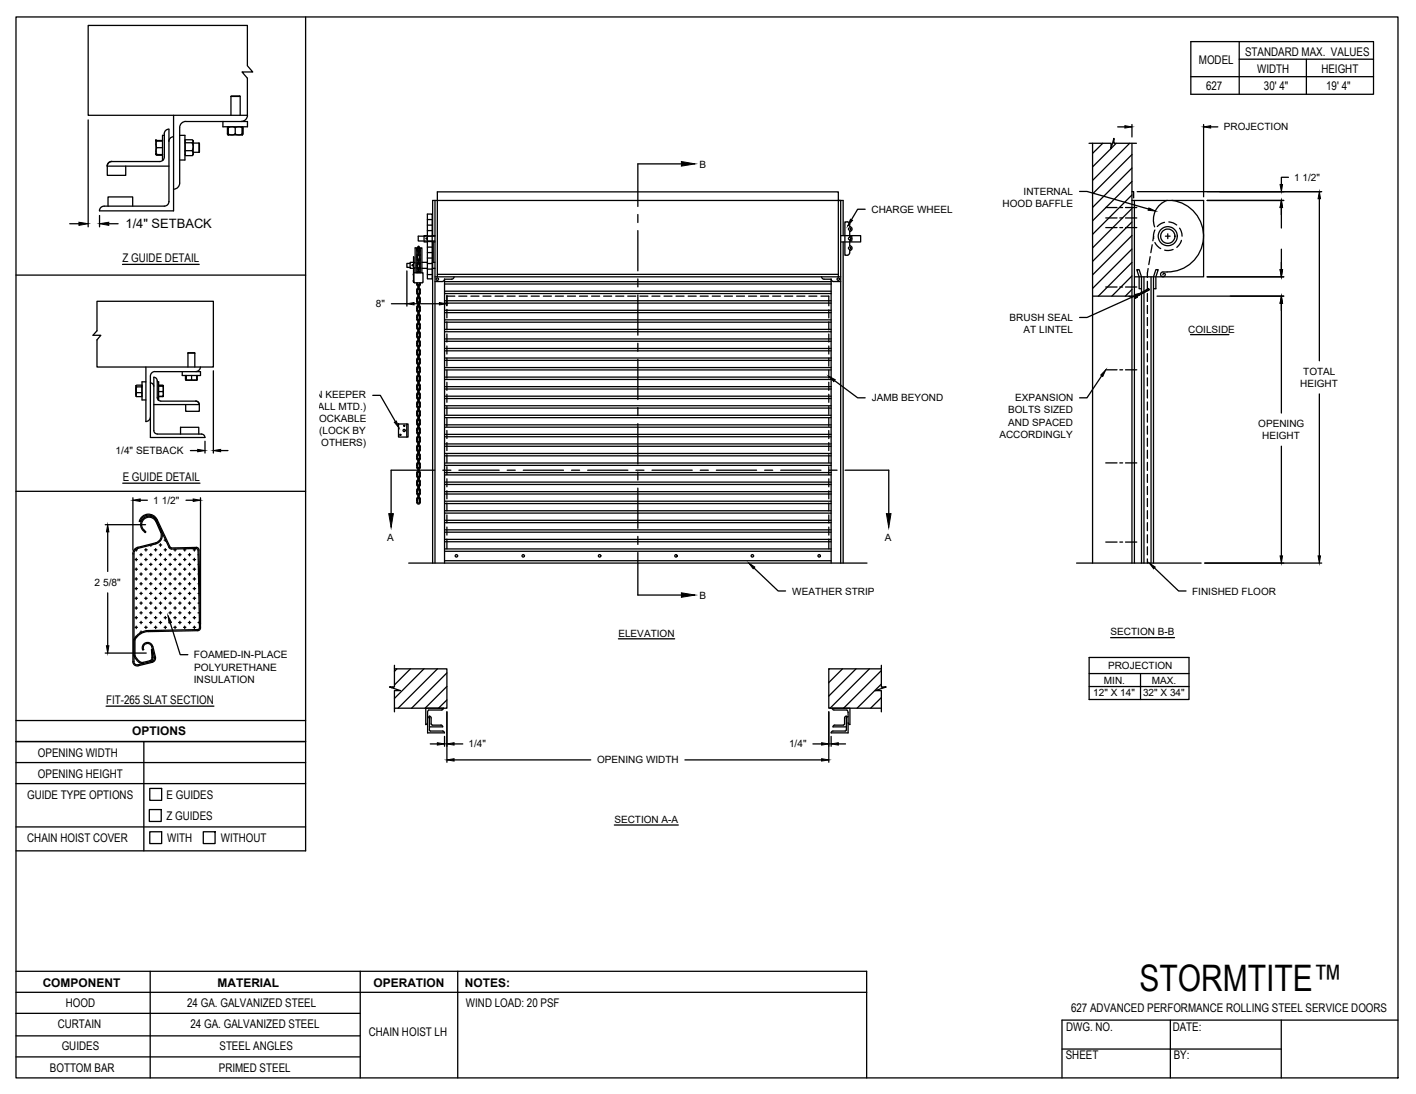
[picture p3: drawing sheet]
<svg xmlns="http://www.w3.org/2000/svg" width="279mm" height="216mm" viewBox="0 0 279 216" stroke-linecap="round" stroke-linejoin="round" font-family="sans-serif">
<!-- layer: CHAIN HOIST LH -->
<g fill="none" stroke="#000" stroke-width=".25">
<path d="M85.8 39.6v71.5M165.9 39.6v71.5M214.9 28.3h4.3v1l.6-2v1h4.4M215.6 28.3v82.8M217.6 28.3l-2 2M220.2 28.3l-4.6 4.6M222.9 28.3l-7.3 7.3M223.4 39.6h14.1v15h-13.7M223.4 37.8h.3v1.3M223.4 30.5l-7.8 7.8M223.4 33.2l-7.8 7.7M223.4 35.8l-7.8 7.8"/>
<path d="M223.4 38.5l-7.8 7.7M223.4 28.3v82.8M223.8 39.6v71.5M230.3 39.5a4.1 4.1 0 0 0-2.5 5.3M231.2 39.5a7.1 7.1 0 0 1 6.3 7.6 7.1 7.1 0 0 1-7.2 6.6M80.9 52h-.6v.8h.6M81.4 52.3v.1zM81.6 55.3v.3M81.6 54.1v.2M81.6 51.8h-.7v1.2h.7M81.7 55.7l.1 .1M81.7 51.7l.1 .2"/>
<path d="M81.7 53.8h1.8v1.9M81.7 51.7l-.1-1v5l.1-2.7 .2-.1M81.8 55.8h1.5M81.8 51.9h.1M82.2 49.3h.2h-.2M82.2 55.8l.1 .5 .2 .2M82.2 52.4h.2l.1 .6M82.2 49.4l.3 .3M82.2 51.1l.3 .3M82.2 52.8l.3 .4M82.4 55.8l.1 .5M82.5 48.8l-.3 .3"/>
<path d="M82.5 56.8a1.02 1.02 0 0 0 0 1.4M82.5 58.5a1.02 1.02 0 0 0 0 1.4M82.5 53.5l-.3 .3v-4.9h-.3v4.9M82.5 51.8l-.3 .3M82.5 50.1l-.3 .3M82.5 49v.6M82.5 57l-.1 .4h-.2h.2l.1 .6M82.5 58.7l-.1 .5h-.2h.2l.1 .5M82.5 53.7l-.1 .1M82.5 50.2l-.1 .5h-.2h.2l.1 .6M82.5 52l-.1 .4h-.2M82.5 56.2l.1 1 .1-.6h-.2h.2v-.4"/>
<path d="M82.5 59.7l.1 .9 .1-.9M82.5 52.1l.1-1 .1 1M82.5 51.6h.2M82.5 56.2h.2M82.5 59.7h.2M82.5 52.1h.2M82.5 53.8l.1-1 .1 .5h-.2h.2l-.1 .5M82.5 49.4l.2 .1v.4h-.2h.2l-.1 .5zM82.5 48.6l.2 .1-.1 .5zM82.5 57.9h.2v.4l-.2 .1h.2l-.1 .5zM82.7 49v.6M82.7 57v1"/>
<path d="M82.7 58.7v1M82.7 53.7l.1 .1M82.7 52v1M82.7 50.2v1.1M82.7 48.8l.2 .3M82.7 56.8l.2 .2v.9l-.2 .3M82.7 58.5l.2 .4v.8l-.2 .2M82.7 53.5l.2 .3v-4.9h.3v4.9M82.7 51.8l.2 .3M82.7 50.1l.2 .3M82.8 55.8l-.1 .5M82.9 55.8v.5l-.2 .2"/>
<path d="M82.9 49.4l-.2 .3M82.9 52.8l-.2 .4M82.9 51.1l-.2 .3M83.2 53h1.1M83.2 51.8h1.1M83.4 55.7l-.1 .1M84.2 47.1h.1M84.3 46.5h-.6v1.3h.6M84.3 42.2h1v12.8h-1zM84.3 47.7h1M84.3 46.6h1M84.3 54.2h1"/>
<path d="M84.3 53.1h1M84.3 52h1M84.3 50.9h1M84.3 49.8h1M84.3 48.8h1M84.3 45.5h1M84.3 44.4h1M84.3 43.3h1M85.3 46.5h.5M85.3 47.8h.5M85.3 53h.5M85.3 51.8h.5"/>
<path d="M85.4 47.6v63.5M85.5 47.8v4M85.8 46.6h-3.3v1h3.3M85.8 55.6h1.4M85.8 54.6h80.1M86.3 54.6v-16.7h79.1v16.7M86.3 54.1h79.1M87.7 55.1v56M87.7 59.8h76.3M87.7 59.4h76.3M87.7 57.9h76.3M87.7 57.5h76.3"/>
<path d="M87.7 56h76.3M87.7 55.6h76.3M87.7 55.1l-.2 .4-.3 .1M88.2 58.3v2M88.2 58.4h1.5M89.6 54.6l-.1 .3-.4 .2h-1.4M90.5 58.4h1.6M92.9 58.4h1.6M95.3 58.4h1.6M97.7 58.4h1.6M100.1 58.4h1.5M102.4 58.4h1.6"/>
<path d="M104.8 58.4h1.6M107.2 58.4h1.6M109.6 58.4h1.6M112 58.4h1.6M114.3 58.4h1.6M116.7 58.4h1.6M119.1 58.4h1.6M121.5 58.4h1.6M123.9 58.4h1.6M126.3 58.4h1.5M128.6 58.4h1.6M131 58.4h1.6"/>
<path d="M133.4 58.4h1.6M135.8 58.4h1.6M138.2 58.4h1.5M140.5 58.4h1.6M142.9 58.4h1.6M145.3 58.4h1.6M147.7 58.4h1.6M150.1 58.4h1.6M152.5 58.4h1.6M154.8 58.4h1.6M157.2 58.4h1.6M159.6 58.4h1.6"/>
<path d="M162 58.4h1.5v1.9M162.1 54.6l.1 .3 .4 .2h1.4M164 55.1v56M164 55.1l.1 .2 .4 .3h1.4M165.9 46.5h3.9v1.3h-3.9M166.4 46.5v-6.9h-81v7M166.4 47.8v63.3M167.2 43.8l.4 .2v.2M167.2 43.8h-.5v6.6l.7-.1 .2-.4M167.7 46.6a.48 .48 0 0 1 .4 .5 .48 .48 0 0 1-.4 .5M167.7 47.6v.9a.48 .48 0 0 1 .4 .5 .48 .48 0 0 1-.4 .4v.5M167.7 44.3v.4a.48 .48 0 0 1 .4 .5 .48 .48 0 0 1-.4 .5v.9"/>
<path d="M167.7 47.6h.4M167.7 46.6h.4M218.2 56.6h2.2M218.2 41h2.2M218.2 43h2.2M218.2 44.9h2.2M221 56.6h.5M221 41h.5M221 43h.5M221 44.9h.5M222.1 56.6h2.2M222.1 41h2.2"/>
<path d="M222.1 43h2.2M222.1 44.9h2.2M222.8 58.4l1 .1 .2 .3 .4-.1M223.4 41.1l-7.8 7.8M223.4 43.8l-7.8 7.8M223.4 46.5l-7.8 7.8M223.4 49.1l-7.8 7.8M223.4 51.8l-6.7 6.6M223.4 54.5l-4 3.9M223.4 57.1l-1.3 1.3M223.9 58.5l.2-.1-.2 .1M224.1 58.4l.1 .3"/>
<path d="M224.1 58.4h-.1M224.1 58.3l.1 .1M224.1 58.3l-.2 .2 .1 .3 .3-.2M224.1 58.4l-.2 .1M224.1 58.2l.1 .2M224.2 58.2l-.4 .2h-8.2M224.2 58.7h-.2M224.2 58.6l-.2 .1M224.2 58.6l-.2 .1h.2M224.3 58.5v.1M224.3 58.5h.1M224.3 58.5l.1 .1"/>
<path d="M225.2 57h-.4v-2.4l-.5-1.4h.5l.4 1.4v56.5M225.7 54.6v56.5M226.4 55.5v1.6M226.4 57.9v1.6M226.5 53l-.1 1.7M226.6 56.9l-2.7 1.6M226.6 57l-2.6 1.6 .2-.1M226.7 57l-2.5 1.5 2.5-1.4M226.7 57.1l-2.5 1.4M226.7 57.2l-2.5 1.3M226.8 57.2l-2.8 1.5M226.9 50.7l-.2 1.5"/>
<path d="M227.1 54.6v56.5M227.4 48.3l-.3 1.6M227.6 57h.5v-2.4l.4-1.4h-.4l-.5 1.4v56.5M227.6 46.6l-.1 .9M227.9 45.4l-.3 1v.7M227.9 47.9l.5 .7 .6 .5M229.8 43.9l-.6 .2-.9 .6M230 46.6h.9M230.3 53.7h-.8a.46 .46 0 0 0-.6 .4 .46 .46 0 0 0 .6 .5 .46 .46 0 0 0 .3-.6h-.2l-.1 .3M230.4 46.1v1M230.6 43.8l.9 .2 .7 .4M231.5 49.2l-1 .2h-.7"/>
<path d="M232.7 45l.4 .7 .1 .9M233.1 47.4l-.2 .6-.7 .8M82.2 78.1h.2l.1 .6M82.2 72.6l.1 .9 .2 .2M82.2 69.5h.2l.1 .6M82.2 62.3l.1 .9 .2 .2M82.2 75l.3 .4M82.2 64.7l.3 .4M82.2 61.3l.3 .3M82.4 72.6v.3h-.2h.2l.1 .6M82.4 62.3v.3h-.2h.2l.1 .6M82.4 75l.1 .2"/>
<path d="M82.4 64.7l.1 .2M82.4 61.3l.1 .1M82.5 79.2a1.02 1.02 0 0 0 0 1.3M82.5 75.7l-.3 .4 .1 .8 .2 .2M82.5 77.5l-.2 .1-.1 .9 .3 .3M82.5 68.9l-.2 .2-.1 .8 .3 .3M82.5 70.6l-.3 .3 .1 .9 .2 .2M82.5 72.3l-.3 .3M82.5 74l-.2 .2-.1 .9M82.5 67.1l-.3 .4 .1 .8 .2 .2M82.5 65.4a1.02 1.02 0 0 0 0 1.4M82.5 63.7l-.2 .2-.1 .8"/>
<path d="M82.5 62l-.3 .3M82.5 60.3l-.2 .1-.1 .9M82.5 75.9l-.1 .4-.2 .1h.2l.1 .5M82.5 77.6l-.1 .5h-.2M82.5 79.4l-.1 .4h-.2h.2l.1 .6M82.5 69l-.1 .5h-.2M82.5 70.8l-.1 .4h-.2h.2l.1 .6M82.5 72.5l-.1 .1M82.5 74.2l-.1 .4h-.2l.2 .1v.4M82.5 65.6l-.1 .4h-.2h.2l.1 .6M82.5 67.3l-.1 .5h-.2h.2l.1 .5M82.5 63.9l-.1 .4h-.2h.2v.4"/>
<path d="M82.5 62.2l-.1 .1M82.5 60.4l-.1 .5h-.2h.2v.4M82.5 77.3h.2v.4M82.5 77.3h.2l-.1-.5-.1 .9M82.5 75.5h.2l-.1-.4v1l.1-.5h-.2M82.5 70l.1 .9 .1-.5h-.2h.2v-.4M82.5 73.4v.9M82.5 73.8h.2h-.2M82.5 72.1h.2l-.1-.5v1l.1-.5h-.2M82.5 63.5h.2l-.1-.5-.1 1M82.5 60.1h.2h-.2M82.5 63.5h.2v.5"/>
<path d="M82.5 77.7h.2M82.5 70h.2M82.5 74.3h.2M82.5 73.4h.2M82.5 64h.2M82.5 78.5l.2 .1v.4h-.2h.2l-.1 .5zM82.5 68.2l.2 .1v.4h-.2h.2l-.1 .5zM82.5 64.8h.2v.4h-.2h.2l-.1 .5zM82.5 66.5h.2v.5h-.2h.2l-.1 .5zM82.5 61.3l.2 .1v.4h-.2h.2l-.1 .5zM82.7 75.9v1M82.7 79.4v1"/>
<path d="M82.7 77.6v1.1M82.7 69v1.1M82.7 70.8v1M82.7 74.2l.1 .9M82.7 72.5l.1 .1M82.7 65.6v1M82.7 67.3v1M82.7 63.9l.1 .8M82.7 62.2l.1 .1M82.7 60.4l.1 .9M82.7 75.7l.2 .2v.9l-.2 .3M82.7 79.2l.2 .3v.9l-.2 .1"/>
<path d="M82.7 77.5l.2 .3v.8l-.2 .2M82.7 68.9l.2 .2v.8l-.2 .3M82.7 70.6l.2 .2v.8l-.2 .4M82.7 74l.2 .2v.9M82.7 72.3l.2 .3M82.7 65.4l.2 .2v.9l-.2 .3M82.7 67.1l.2 .2v.9l-.2 .3M82.7 63.7l.2 .2v.8M82.7 62l.2 .3M82.7 60.3l.2 .1v.9M82.7 73.4v.9M82.8 72.6l-.1 .9"/>
<path d="M82.8 62.3l-.1 .9M82.8 75l-.1 .2M82.8 64.7l-.1 .2M82.8 61.3l-.1 .1M82.9 72.6v.9l-.2 .2M82.9 62.3v.9l-.2 .2M82.9 75l-.2 .4M82.9 64.7l-.2 .4M82.9 61.3l-.2 .3M87.7 78.7h76.3M87.7 78.2h76.3M87.7 76.8h76.3"/>
<path d="M87.7 76.3h76.3M87.7 74.9h76.3M87.7 74.4h76.3M87.7 73h76.3M87.7 72.5h76.3M87.7 71.1h76.3M87.7 70.7h76.3M87.7 69.2h76.3M87.7 68.8h76.3M87.7 67.4h76.3M87.7 66.9h76.3M87.7 65.5h76.3"/>
<path d="M87.7 65h76.3M87.7 63.6h76.3M87.7 63.1h76.3M87.7 61.7h76.3M87.7 61.2h76.3M88.2 61.2v1.5M88.2 63.5v1.6M88.2 65.9v1.6M88.2 68.3v1.6M88.2 70.7v1.6M88.2 73v1.6M88.2 75.4v1.6"/>
<path d="M88.2 77.8v1.6M163.5 61.2v1.5M163.5 63.5v1.6M163.5 65.9v1.6M163.5 68.3v1.6M163.5 70.7v1.6M163.5 73v1.6M163.5 75.4v1.6M163.5 77.8v1.6M218.2 73h2.2M221 73h.5M222.1 73h2.2"/>
<path d="M226.4 60.3v1.6M226.4 62.7v1.6M226.4 65v1.6M226.4 67.4v1.6M226.4 69.8v1.6M226.4 72.2v1.6M226.4 74.6v1.6M226.4 77v1.5M226.4 79.3v1.6M78.6 83.7h1.9v2.6h-1.9zM80.3 83.7v2.6M82.2 81.5h.2l.1 .6"/>
<path d="M82.2 83.2h.2l.1 .6M82.2 83l.1 .8 .2 .2M82.2 86.4v.7M82.2 91.8h.2l.1 .6M82.2 98.4v.7a.35 .35 0 0 0 .4 .4 .35 .35 0 0 0 .3-.4v-.7M82.2 97h.2v.4M82.2 95.3h.2l.1 .5M82.2 96.7v.7M82.2 87.1l.3 .3M82.2 97.4l.3 .3M82.4 86.4v.3h-.2h.2v.4M82.4 83v.2h-.2"/>
<path d="M82.4 98.4v.3h-.2h.2v.4l.2 .2 .2-.2v-.7M82.4 96.7v.3h-.2M82.4 87.1l.1 .1M82.4 97.4l.1 .2M82.5 86.1l-.3 .3M82.5 84.3l-.3 .4 .1 .8 .2 .2M82.5 80.9l-.3 .3 .1 .9 .2 .2M82.5 82.6l-.3 .3M82.5 87.8l-.3 .3 .1 .9 .2 .1M82.5 89.5l-.2 .2-.1 .8 .3 .4M82.5 91.2l-.2 .2-.1 .9 .3 .3M82.5 92.9a1.02 1.02 0 0 0 0 1.4"/>
<path d="M82.5 98.1l-.3 .3M82.5 96.4l-.3 .3M82.5 94.6l-.2 .2-.1 .9 .3 .3M82.5 84.5l-.1 .4-.2 .1h.2l.1 .5M82.5 86.2l-.1 .2M82.5 82.8l-.1 .1M82.5 81.1l-.1 .4h-.2M82.5 87.9l-.1 .5h-.2h.2l.1 .6M82.5 89.7l-.1 .4h-.2h.2l.1 .6M82.5 91.4l-.1 .4h-.2M82.5 93.1l-.1 .5h-.2h.2l.1 .5M82.5 98.3l-.1 .1"/>
<path d="M82.5 96.5l-.1 .2M82.5 94.8l-.1 .5h-.2M82.5 85.5l.1 .9 .1-.5h-.2M82.5 82.4h.2h-.2M82.5 88v-.4h.2h-.2l.1-.5 .1 .9M82.5 91h.2l-.1-.5-.1 1M82.5 95.8l.1 .9 .1-.5h-.2h.2v-.4M82.5 91h.2v.5M82.5 85.5h.2M82.5 88h.2M82.5 91.5h.2M82.5 95.8h.2"/>
<path d="M82.5 80.2l.2 .1v.4h-.2h.2l-.1 .5zM82.5 83.7h.2v.4l-.2 .1h.2l-.1 .5zM82.5 82h.2l-.1 1zM82.5 88.8l.2 .1v.4h-.2h.2l-.1 .5zM82.5 94l.2 .1-.1 .9-.1-.5h.2h-.2zM82.5 97.4l.2 .1v.4h-.2h.2l-.1 .5zM82.5 92.3l.2 .1v.3l-.2 .1h.2l-.1 .5zM82.7 84.5v1M82.7 86.2l.1 .2M82.7 82.8l.1 .1M82.7 81.1v1M82.7 87.9v1.1"/>
<path d="M82.7 91.4v1M82.7 89.7v1M82.7 96.5l.1 .2M82.7 98.3l.1 .1M82.7 94.8v1M82.7 93.1v1M82.7 84.3l.2 .2v.9l-.2 .3M82.7 86.1l.2 .3M82.7 82.6l.2 .3M82.7 80.9l.2 .3v.9l-.2 .2M82.7 87.8l.2 .2v.8l-.2 .3M82.7 91.2l.2 .4v.8l-.2 .2"/>
<path d="M82.7 89.5l.2 .3v.9l-.2 .2M82.7 96.4l.2 .3M82.7 98.1l.2 .3M82.7 94.6l.2 .4v.8l-.2 .2M82.7 92.9l.2 .4v.8l-.2 .2M82.7 85.5v.4h-.2M82.8 83l-.1 .8M82.8 86.4v.7M82.8 96.7v.7M82.8 87.1l-.1 .1M82.8 97.4l-.1 .2M82.9 83v.8l-.2 .2"/>
<path d="M82.9 86.4v.7M82.9 96.7v.7M82.9 87.1l-.2 .3M82.9 97.4l-.2 .3M87.7 99.4h76.3M87.7 98.9h76.3M87.7 97.5h76.3M87.7 97h76.3M87.7 95.6h76.3M87.7 95.1h76.3M87.7 93.7h76.3M87.7 93.3h76.3"/>
<path d="M87.7 91.8h76.3M87.7 91.4h76.3M87.7 90h76.3M87.7 89.5h76.3M87.7 88.1h76.3M87.7 87.6h76.3M87.7 86.2h76.3M87.7 85.7h76.3M87.7 84.3h76.3M87.7 83.8h76.3M87.7 82.4h76.3M87.7 82h76.3"/>
<path d="M87.7 80.5h76.3M87.7 80.1h76.3M88.2 80.2v1.6M88.2 82.6v1.6M88.2 85v1.6M88.2 87.3v1.6M88.2 89.7v1.6M88.2 92.1v1.6M88.2 94.5v1.6M88.2 96.9v1.5M88.2 99.3v1.5M163.5 80.2v1.6"/>
<path d="M163.5 82.6v1.6M163.5 85v1.6M163.5 87.3v1.6M163.5 89.7v1.6M163.5 92.1v1.6M163.5 94.5v1.6M163.5 96.9v1.5M163.5 99.3v1.5M218.2 91.4h2.2M221 91.4h.5M222.1 91.4h2.2M226.4 81.7v1.6"/>
<path d="M226.4 84.1v1.6M226.4 86.5v1.6M226.4 88.9v1.5M226.4 91.2v1.6M226.4 93.6v1.6M226.4 96v1.6M226.4 98.4v1.6M80.6 111.1h90.5M87.7 110.7h76.3M87.7 108.8h76.3M87.7 108.3h76.3M87.7 106.9h76.3"/>
<path d="M87.7 106.4h76.3M87.7 105h76.3M87.7 104.6h76.3M87.7 103.1h76.3M87.7 102.7h76.3M87.7 101.3h76.3M87.7 100.8h76.3M88.2 101.6v1.6M88.2 104v1.6M88.2 106.4v1.9M163.5 101.6v1.6M163.5 104v1.6"/>
<path d="M163.5 106.4v1.9M212.4 111.1h24.6M218.2 107h2.2M221 107h.5M222.1 107h2.2M226.4 100.8v1.6M226.4 103.1v1.6M226.4 105.5v1.6M226.4 107.9v1.6M226.4 110.3v.8M77.4 135.6l-.1 .1M77.8 132h10.4v7.8h-10.4"/>
<path d="M77.8 131.3v4.3h-.9l2.1 .7h-1.2v4.2M78.3 132l-.5 .5M81 132l-3.2 3.2M83.7 132l-5.9 5.8M86.3 132l-7.8 7.8M88.2 132.8l-7 7M88.2 135.5l-4.3 4.3M88.2 138.1l-1.7 1.7M163.6 132h-.1M164.2 139.8l.3 .3M164.2 139.8h3.5v3.2M166.2 132l-2.7 2.7"/>
<path d="M168.9 132l-5.4 5.4M171.6 132l-7.8 7.8M173.9 132h-10.4v7.8h10.4M173.9 131.3v4.3h1l-2.2 .7h1.2v4.2M173.9 132.3l-7.4 7.5M173.9 135l-4.8 4.8M173.9 137.7l-2.1 2.1M84.4 141.4l.3 .4M84.7 141.3l.3 .2 .1 1.4 .2 .2M84.7 141.3v2.7M85.3 143.1h1.7l.4 .3h-2.7M87.2 140.1l.3-.3h-3.5v3.2l.3-.4"/>
<path d="M87.2 140.1h-2.6l-.1 .2-.2 .3 .1 4h3.3l-.4-.3h-2.3l-.3-.3M164.5 140.1h2.6l.1 .2 .1 .3v4h-3.3l.3-.3 2.6-.1 .1-2.9M166.4 143.1h-1.7l-.3 .3h2.6M167 141.3l-.3 .2-.1 1.4-.2 .2M167.3 141.4l-.3 .4M167.3 142.6l.4 .4"/>
<circle cx="81.4" cy="52.4" r=".1"/>
<circle cx="84.1" cy="47.1" r=".1"/>
<circle cx="86.3" cy="55.1" r=".24"/>
<circle cx="165.4" cy="55.1" r=".24"/>
<circle cx="167.7" cy="49" r=".24"/>
<circle cx="167.7" cy="45.2" r=".24"/>
<circle cx="167.7" cy="47.1" r=".24"/>
<circle cx="230.4" cy="46.6" r="1.88"/>
<circle cx="230.4" cy="46.6" r="1.41"/>
<circle cx="79" cy="85.8" r=".12"/>
<circle cx="79.7" cy="84" r=".12"/>
<circle cx="79.7" cy="85" r=".22"/>
<circle cx="90.1" cy="109.7" r=".24"/>
<circle cx="103.2" cy="109.7" r=".24"/>
<circle cx="118.3" cy="109.7" r=".24"/>
<circle cx="133.4" cy="109.7" r=".24"/>
<circle cx="148.5" cy="109.7" r=".24"/>
<circle cx="161.6" cy="109.7" r=".24"/>
</g>
<!-- layer: ANNOTATIONS -->
<g fill="none" stroke="#000" stroke-width=".25">
<path d="M17.4 23.7v21.1M213 37.8h1.5l12.1 3.5M220.5 25h1.5M223.4 24.6v2.4M224.4 37.8h36.4M237.5 24.6v14.2M238.2 39.6h15.1M238.9 25h1.4M254.2 35h-1.4v1.4M260.3 39.2v32M13.8 44.2h1.8M19.6 42.5v2.3"/>
<path d="M21.5 44.2h1.8M77.2 59.9h3.1M80.3 53.5v6.9M81.7 59.9h5M88.1 59.5v.8M170.7 41.3h-1.5l-1.2 2.1M223.9 58.4l-9.4 4.3h-1.5M228.3 58.4h25M238.2 54.6h15.1M252.8 41v4M252.8 49.2v4M252.8 59.9v21.6"/>
<path d="M42.1 73.2v16.2M73.6 78h1.4l3 5.2M164.7 75.1l4.5 3.4h1.5M217.4 74.2l-2.9 4.3h-1.5M234.9 66h7.6M260.3 77.7v32M26.2 98.2v10.4M27.7 98.7h1.4M36.7 98.7h1.4M37.6 88.9h1.4M39.6 98.2v25M40.4 87.1v2.3"/>
<path d="M43.5 88.9h1.5M252.8 88.1v21.6M20.8 103.5h7.9M21.3 105v7.8M21.3 117v10.4M148.8 112.1l4.7 4.5h1.5M227.8 112.1l4.8 4.5h1.4M237.7 111.1h23.1M20.8 128.9h8.1M33.6 122.9l2 6.3h1.5M122 126.1h11.1M214.9 129.8h19.7v8.2h-19.7z"/>
<path d="M214.9 132.9h19.7M214.9 135.5h19.7M219.1 125.8h12.7M225 132.9v5.1M84.9 146.8h1.4M87.7 145.3v2M88.2 140.5v9.9M89.6 146.8h1.7M89.6 150h27M135.1 150h27M160.4 146.8h1.7M163.5 140.5v9.9"/>
<path d="M164 145.3v2M165.4 146.8h1.4M121.2 162.8h12.6"/>
</g>
<!-- layer: CHAIN HOIST LH -->
<path d="M88.2 61.2h.1" fill="none" stroke="#000" stroke-width=".2"/>
<!-- layer: ANNOTATIONS -->
<g fill="#000" stroke="#000" stroke-width=".2">
<path d="M222 24.8l1.4 .2-1.4 .3zM237.5 25l1.4-.2v.5zM252.6 36.4h.5l-.3 1.4zM260.3 37.8l.3 1.4h-.5zM15.6 43.9l1.8 .3-1.8 .3zM19.6 44.2l1.9-.3v.6zM80.3 59.9l1.4-.2v.5zM86.7 59.7l1.4 .2-1.4 .3zM167.8 43.3l.4 .2-.9 1.1zM223.9 58.1l1.3-.3-1.2 .8zM226.7 41l1.3 .7-1.5-.2zM252.6 53.2h.5l-.3 1.4z"/>
<path d="M252.8 58.4l.3 1.5h-.5zM252.8 39.6l.3 1.4h-.5zM163.5 74.3l1.3 .6-.3 .4zM218.2 73l-.6 1.3-.4-.3zM26.2 98.7l1.5-.2v.5zM38.1 98.5l1.5 .2-1.5 .3zM39 88.7l1.4 .2-1.4 .3zM42.1 88.9l1.4-.2v.5zM77.8 83.3l.4-.2 .5 1.3zM21.3 103.5l.2 1.5h-.5zM147.7 111.1l1.2 .8-.3 .3zM226.8 111.1l1.1 .8-.3 .3z"/>
<path d="M252.6 109.7h.5l-.3 1.4zM260.1 109.7h.5l-.3 1.4zM21 127.4h.5l-.2 1.5zM33.1 121.5l.7 1.3-.4 .1zM86.3 146.6l1.4 .2-1.4 .2zM88.2 146.8l1.4-.2v.4zM88.2 150l1.4-.3v.5zM162.1 146.6l1.4 .2-1.4 .2zM162.1 149.7l1.4 .3-1.4 .2zM164 146.8l1.4-.2v.4z"/>
</g>
<!-- layer: SECTION CUTS -->
<g fill="none" stroke="#000" stroke-width=".25">
<path d="M134.5 32.3h-8.6v8.4M125.9 42.3v1.6M125.9 45.5v7.9M125.9 55v1.6M125.9 58.2v7.9M125.9 67.7v1.6M125.9 70.9v7.9M85.8 92.8h-8.6v8.6M87.4 92.8h1.6M90.6 92.8h7.9M100.1 92.8h1.6M103.3 92.8h7.9"/>
<path d="M112.8 92.8h1.6M116 92.8h7.9M125.5 92.8h1.6M125.9 80.4v1.6M125.9 83.6v8M125.9 93.2v1.5M125.9 96.3v8M128.7 92.8h7.9M138.2 92.8h1.6M141.4 92.8h7.9M150.9 92.8h1.6M154.1 92.8h7.9"/>
<path d="M163.6 92.8h1.6M166.8 92.8h8.6v8.6M125.9 105.9v1.5M125.9 109v8.4h8.6"/>
</g>
<path d="M134.5 31.9l2.7 .4-2.7 .5zM76.7 101.4h.9l-.4 2.7zM134.5 117l2.7 .4-2.7 .5zM174.9 101.4h.9l-.4 2.7z" fill="#000" stroke="#000" stroke-width=".2"/>
<!-- layer: DETAILS -->
<g fill="none" stroke="#000" stroke-width=".25">
<path d="M45.6 19h1.8v3.8M45.6 19v3.8M45.6 19h1.8M21.2 32.8h12.1M22.1 31.9a.92 .92 0 0 0-1 .9M30.8 30.5h.1M30.8 27.8h.1M30.8 30.5h1.3M30.9 30.5h.1M30.9 30.5h1.2M32.1 27.7l-1.3 .1M32.1 29.1h-1.2l-.1 .7 .1 .7h1.2"/>
<path d="M32.1 27.8h-1.2l-.1 .6 .1 .7M32.1 27.7l-1.3 .1v2.7h.1M32.4 26.4a.92 .92 0 0 1 .9-.9v14.3a.92 .92 0 0 1-.9 .9h-11.8M32.4 26.4v4.6a.92 .92 0 0 1-.9 .9h-9.4a.88 .88 0 0 0-.9 .8v1.9h3.6v-1.8M32.4 26.7h-.3v4.9h.1M34.2 27a.92 .92 0 0 0-.9 .9M34.2 22.8v18.8h-14.6M35.5 25.2v10.9a1.22 1.22 0 0 1-1.3 1.2M35.5 26.7h1v4.9h-1M36.5 30.5h.1M36.5 27.8h.1M36.5 28.2h1.4l.2 .8-.2 .7h-1.4"/>
<path d="M36.7 24a1.22 1.22 0 0 0-1.2 1.2M36.7 24h12.1v1h-4.8v-1M37.9 28.2l.2-.3-.2-.3h-1.4v3.1h1.4l.2-.5-.2-.5M38 27.7l.1 .1v2.7l-.2 .2M38.1 28.2h1.2M38.1 30.1h1.2M39.3 28.2v1.9M44.9 26.5l.1 .1v-.1M44.9 25.2l.1-.2v.2M44.9 26.5l.1 .1M44.9 25.2v1.3M45 25l-.1 .2"/>
<path d="M45 25.2l.7-.2 .7 .2v1.3l-.5 .1-.9-.1zM45 26.5v.1h2.8M45 25.1l-.1 .1 .1 1.3M45 25.2v1.3M46.4 25.2l.7-.2 .7 .2M46.4 26.5l.7 .1 .7-.1v-1.5v1.6M47.8 26.5v.1M47.8 25l.1 .2-.1 1.4M47.8 25.1l.1 .1-.1 1.4M48.8 22.8v-7.4l-1-1.2h2.1l-1.1-1.2v-8h-31.4v17.8l31.4-.1a1.22 1.22 0 0 1-1.2 1.3M19.1 59.5h23v12.9h-23v-5.3l.8-.9h-1.5l.7-.9zM20.5 40.7a.92 .92 0 0 0-.9 .9"/>
<path d="M21.3 40.7v-1.8h4.9v1.8M26.8 77.7v.1M26.8 76.5h.1M26.9 76.1l-.1 2 .2 .2M27 76.3l-.2-.1 .2-.2h1v2.3h-1l-.2-.4 .2-.4M28 76.3h-1l-.2 .6 .2 .6h1M28 78.1h.1M28 76.1h.1M28.8 75.4h-.8v3.5h.8M28.8 72.4v10.8M29.7 75.6a.67 .67 0 0 1 .6 .6M30.3 74.4a.7 .7 0 0 1 .7 .7v3.4a.67 .67 0 0 0 .7 .6"/>
<path d="M30.4 74.5v10.5a.67 .67 0 0 0 .6 .6M30.4 79.8h8.9M30.6 73.3a.9 .9 0 0 0-.9 .9v12.1h10.7a.67 .67 0 0 0-.6-.6h-8.8M30.6 73.3h9v.8h-3.6v-.8M31 75.4h.3v3.5h-.1M31.3 76.2h.9v.6v.5h-.9M31.3 76.1h.9M31.3 76l.9 .1M31.7 79.2h7M32.2 77.3v.9h-.9M32.2 76.1v.1M32.2 78.2l-.9 .1"/>
<path d="M32.2 76.1v2.2M36.6 74.1v.9h.1M36.6 75h.1M36.7 74.1v.9M36.8 74.1v.9h.5h.5v-.9M36.8 75h2M37.1 69.7v2.7M37.1 69.7h1.3M38.4 69.7v2.7M38.8 74.1v.9h-1M38.8 75h.1M38.9 74.1v.9h-.1"/>
<path d="M38.9 75h-.1M39.3 79.8a.67 .67 0 0 0-.7-.6 .65 .65 0 0 1 .7 .6v1.4h-2.7v-1.4M39.5 72.4a.9 .9 0 0 1-.9 .9M29.7 82.3a.9 .9 0 0 1-.9 .9M35.6 85.7v-1.4h3.6v1.4M26.2 109.3v21.3M26.6 110.4h.5M26.6 112.3h.5M26.6 114.3h.5M26.6 116.2h.5M26.6 118.1h.5M26.6 120h.5"/>
<path d="M26.8 108.5h.3M26.9 108.4v.4M26.9 110.2v.5M26.9 112.1v.5M26.9 114v.5M26.9 115.9v.5M26.9 117.8v.5M26.9 119.7v.5M27.2 108a1.34 1.34 0 0 0-1 1.3M27.3 108.2a1.13 1.13 0 0 0-.9 1.1v21.5l.3 .3 .3 .1 3-.7M27.6 109.5h.5M27.6 111.4h.5"/>
<path d="M27.6 113.3h.5M27.6 115.2h.5M27.6 117.1h.5M27.6 119h.5M27.7 102.9a1.67 1.67 0 0 1 1.4-1.2 1.67 1.67 0 0 1 1.7 .9l2.7 5.6 .3 .2 5-.2M27.8 109.2v.5M27.8 111.1v.5M27.8 113.1v.4M27.8 115v.4M27.8 116.9v.4M27.8 118.8v.5M28.2 104.7a1.66 1.66 0 0 1 .3-2.5 1.66 1.66 0 0 1 2.4 .7l1 2.1v-.2"/>
<path d="M28.6 108.5h.4M28.6 110.4h.4M28.6 112.3h.4M28.6 114.3h.4M28.6 116.2h.4M28.6 118.1h.4M28.6 120h.4M28.8 108.3v.5M28.8 110.2v.5M28.8 112.1v.5M28.8 114v.5M28.8 115.9v.5"/>
<path d="M28.8 117.8v.5M28.8 119.7v.5M29.5 109.5h.5M29.5 111.4h.5M29.5 113.3h.5M29.5 115.2h.5M29.5 117.1h.5M29.5 119h.5M29.8 107.6v.2M29.8 109.2v.5M29.8 111.1v.5M29.8 113.1v.4"/>
<path d="M29.8 115v.4M29.8 116.9v.4M29.8 118.8v.5M29.9 107.5h.1M30.5 108.5h.4M30.5 110.4h.4M30.5 112.3h.4M30.5 114.3h.4M30.5 116.2h.4M30.5 118.1h.4M30.5 120h.4M30.7 108.3v.5"/>
<path d="M30.7 110.2v.5M30.7 112.1v.5M30.7 114v.5M30.7 115.9v.5M30.7 117.8v.5M30.7 119.7v.5M30.8 102.9a1.46 1.46 0 0 0-2.2-.6 1.46 1.46 0 0 0-.2 2.3l.4 .4-.2 .1-.3-.4M30.8 102.9l.9 2.2M31 102.6a1.87 1.87 0 0 0-1.9-1.1 1.87 1.87 0 0 0-1.6 1.4h.2M31 102.6l2.7 5.5 5-.1 .3 .1 .3 .4M31.4 107.5h.5M31.4 109.5h.5"/>
<path d="M31.4 111.4h.5M31.4 113.3h.5M31.4 115.2h.5M31.4 117.1h.5M31.4 119h.5M31.7 107.3v.5M31.7 109.2v.5M31.7 111.1v.5M31.7 113.1v.4M31.7 115v.4M31.7 116.9v.4M31.7 118.8v.5"/>
<path d="M31.7 105a1.53 1.53 0 0 1-1 2.1l-3.5 .9M31.9 105a1.73 1.73 0 0 1-1.2 2.3l-3.4 .9M32.4 106.6h.3M32.4 108.5h.5M32.4 110.4h.5M32.4 112.3h.5M32.4 114.3h.5M32.4 116.2h.5M32.4 118.1h.5M32.4 120h.5M32.6 106.5v.3M32.6 108.3v.5"/>
<path d="M32.6 110.2v.5M32.6 112.1v.5M32.6 114v.5M32.6 115.9v.5M32.6 117.8v.5M32.6 119.7v.5M33.3 109.5h.5M33.3 111.4h.5M33.3 113.3h.5M33.3 115.2h.5M33.3 117.1h.5M33.3 119h.5"/>
<path d="M33.6 109.2v.5M33.6 111.1v.5M33.6 113.1v.4M33.6 115v.4M33.6 116.9v.4M33.6 118.8v.5M34.3 108.5h.5M34.3 110.4h.5M34.3 112.3h.5M34.3 114.3h.5M34.3 116.2h.5M34.3 118.1h.5"/>
<path d="M34.3 120h.5M34.5 108.3v.5M34.5 110.2v.5M34.5 112.1v.5M34.5 114v.5M34.5 115.9v.5M34.5 117.8v.5M34.5 119.7v.5M35.2 109.5h.5M35.2 111.4h.5M35.2 113.3h.5M35.2 115.2h.5"/>
<path d="M35.2 117.1h.5M35.2 119h.5M35.5 109.2v.5M35.5 111.1v.5M35.5 113.1v.4M35.5 115v.4M35.5 116.9v.4M35.5 118.8v.5M36.2 108.5h.5M36.2 110.4h.5M36.2 112.3h.5M36.2 114.3h.5"/>
<path d="M36.2 116.2h.5M36.2 118.1h.5M36.2 120h.5M36.4 108.3v.5M36.4 110.2v.5M36.4 112.1v.5M36.4 114v.5M36.4 115.9v.5M36.4 117.8v.5M36.4 119.7v.5M37.2 109.5h.4M37.2 111.4h.4"/>
<path d="M37.2 113.3h.4M37.2 115.2h.4M37.2 117.1h.4M37.2 119h.4M37.4 109.2v.5M37.4 111.1v.5M37.4 113.1v.4M37.4 115v.4M37.4 116.9v.4M37.4 118.8v.5M38.1 108.5h.5M38.1 110.4h.5"/>
<path d="M38.1 112.3h.5M38.1 114.3h.5M38.1 116.2h.5M38.1 118.1h.5M38.1 120h.5M38.4 108.3v.5M38.4 110.2v.5M38.4 112.1v.5M38.4 114v.5M38.4 115.9v.5M38.4 117.8v.5M38.4 119.7v.5"/>
<path d="M38.7 108.2l.4 .3M39.1 108.6l.2 15.3-.3 .3M39.1 109.5h.1M39.1 111.4h.1M39.1 113.3h.1M39.1 115.2h.1M39.1 117.1h.1M39.1 119h.2M39.3 108.6l.3 15.3-.1 .3-.5 .3M26.2 130.6a.86 .86 0 0 0 1.1 .8M26.4 129.4l.7 1.1a1.16 1.16 0 0 0 1.2 .4M26.4 126.2h.1"/>
<path d="M26.6 129.4l.7 .9a.91 .91 0 0 0 .9 .4M26.6 126.3v3.1M26.6 121.9h.5M26.6 123.8h.5M26.6 125.7h.2M26.9 121.7v.4M26.9 123.6v.5M26.9 125.5v.1M27.6 120.9h.5M27.6 122.9h.5M27.6 124.8h.3M27.8 120.7v.5"/>
<path d="M27.8 122.6v.5M27.8 124.5v.3M28.6 121.9h.4M28.6 123.8h.4M28.8 121.7v.4M28.8 123.6v.5M29.2 124.6a3 3 0 0 0-2.6 1.7M29.5 120.9h.5M29.5 122.9h.5M29.6 130.6a.79 .79 0 0 0 .6-.8l-.1-1.6h-.2v1.9l-.4 .3-1.3 .3M29.8 120.7v.5M29.8 122.6v.5"/>
<path d="M30.1 127.6a1.04 1.04 0 0 0-1.3-.8 1.04 1.04 0 0 0-.6 1.4h.1a.86 .86 0 0 1 .5-1.2 .86 .86 0 0 1 1.1 .6l.6 2.1a.67 .67 0 0 1-.5 .8M30.2 127.6l.5 2.1M30.5 121.9h.4M30.5 123.8h.4M30.7 129.7a.86 .86 0 0 1-.7 1l-2.7 .7M30.7 121.7v.4M30.7 123.6v.5M31.4 120.9h.5M31.4 122.9h.5M31.7 120.7v.5M31.7 122.6v.5M32.4 121.9h.5"/>
<path d="M32.4 123.8h.5M32.6 121.7v.4M32.6 123.6v.5M33.3 120.9h.5M33.3 122.9h.5M33.6 120.7v.5M33.6 122.6v.5M34.3 121.9h.5M34.3 123.8h.5M34.5 121.7v.4M34.5 123.6v.5M35.2 120.9h.5"/>
<path d="M35.2 122.9h.5M35.5 120.7v.5M35.5 122.6v.5M36.2 121.9h.5M36.2 123.8h.5M36.4 121.7v.4M36.4 123.6v.5M37.2 120.9h.4M37.2 122.9h.4M37.4 120.7v.5M37.4 122.6v.5M38.1 121.9h.5"/>
<path d="M38.1 123.8h.5M38.4 121.7v.4M38.4 123.6v.5M39.1 124.2l-9.9 .2a3.2 3.2 0 0 0-2.8 1.9M39.1 124.5l-9.8 .2M39.1 120.9h.2M39.1 122.9h.2M39.3 122.6v.5"/>
</g>
<!-- layer: TITLE BLOCK -->
<g fill="none" stroke="#000" stroke-width=".25">
<path d="M3.2 3.3h272.6v209.4h-272.6zM60.3 3.3v164.6h-57.1M235 8.2h36v10.4h-36zM235 15.1h36M244.5 11.7h26.5M244.5 8.2v10.4M3.2 54.3h57.1M24.2 52.2h15.1M3.2 97h57.1M24.2 95.4h15.3M20.9 139.4h21.3M3.2 146.3h57.1"/>
<path d="M3.2 142.2h57.1M3.2 150.5h57.1M3.2 154.6h57.1M28.4 146.3v21.6M29.5 159.8h2.3v2.3h-2.3zM29.5 155.6h2.4v2.3h-2.4zM3.2 163.2h57.1M29.5 164.1h2.4v2.4h-2.4zM40.1 164.1h2.3v2.4h-2.3zM3.2 200h67.9M3.2 195.8h167.8M3.2 191.7h167.8v21"/>
<path d="M29.6 191.7v21M71.1 191.7v21M90.3 191.7v21M3.2 208.6h67.9M3.2 204.4h67.9M209.6 207h43.2M230.9 201.3v11.4M252.8 201.3v11.4M275.8 201.3h-66.2v11.4"/>
</g>
<!-- layer: 0 -->
<path d="M257.8 11.7v6.9" fill="none" stroke="#000" stroke-width=".25"/>
<text font-size="7.2" x="224.9" y="195.5">STORMTITE™</text>
<text font-size="2.5" x="24.8" y="45.1">1/4&quot; SETBACK</text>
<g font-size="2.4">
<text x="245.7" y="11.1">STANDARD MAX. VALUES</text>
<text x="236.6" y="12.7">MODEL</text>
<text x="238" y="17.8">627</text>
<text x="248.1" y="14.4">WIDTH</text>
<text x="249.4" y="17.8">30' 4&quot;</text>
<text x="260.7" y="14.4">HEIGHT</text>
<text x="261.7" y="17.8">19' 4&quot;</text>
<text x="24.2" y="51.7">Z GUIDE DETAIL</text>
<text x="24.2" y="94.9">E GUIDE DETAIL</text>
<text x="20.9" y="138.9">FIT-265 SLAT SECTION</text>
<text x="7.5" y="149.3">OPENING WIDTH</text>
<text x="26.1" y="145.1">OPTIONS</text>
<text x="7.5" y="153.5">OPENING HEIGHT</text>
<text x="5.4" y="157.6">GUIDE TYPE OPTIONS</text>
<text x="32.9" y="161.8">Z GUIDES</text>
<text x="32.9" y="157.7">E GUIDES</text>
<text x="5.4" y="166.2">CHAIN HOIST COVER</text>
<text x="33" y="166.2">WITH</text>
<text x="43.6" y="166.2">WITHOUT</text>
<text x="8.4" y="194.7">COMPONENT</text>
<text x="42.9" y="194.7">MATERIAL</text>
<text x="73.7" y="194.7">OPERATION</text>
<text x="91.7" y="194.7">NOTES:</text>
<text x="11.4" y="202.8">CURTAIN</text>
<text x="13" y="198.8">HOOD</text>
<text x="36.9" y="198.6">24 GA. GALVANIZED STEEL</text>
<text x="37.6" y="202.9">24 GA. GALVANIZED STEEL</text>
<text x="91.9" y="198.6">WIND LOAD: 20 PSF</text>
<text x="210.4" y="203.6">DWG. NO.</text>
<text x="211.3" y="199.8">627 ADVANCED PERFORMANCE ROLLING STEEL SERVICE DOORS</text>
<text x="231.4" y="203.4">DATE:</text>
<text x="12.2" y="207.3">GUIDES</text>
<text x="43.3" y="207.2">STEEL ANGLES</text>
<text x="72.8" y="204.5">CHAIN HOIST LH</text>
<text x="210.3" y="209.1">SHEET</text>
<text x="231.6" y="209">BY:</text>
<text x="9.8" y="211.5">BOTTOM BAR</text>
<text x="43.2" y="211.6">PRIMED STEEL</text>
</g>
<g font-size="2">
<text x="241.5" y="25.7">PROJECTION</text>
<text x="138" y="33.1">B</text>
<text x="255.4" y="35.7">1 1/2&quot;</text>
<text x="197.8" y="40.9">HOOD BAFFLE</text>
<text x="202" y="38.5">INTERNAL</text>
<text x="172" y="42">CHARGE WHEEL</text>
<text x="74.2" y="60.6">8&quot;</text>
<text x="199.2" y="63.4">BRUSH SEAL</text>
<text x="202" y="65.7">AT LINTEL</text>
<text x="234.5" y="65.7">COILSIDE</text>
<text x="256.5" y="76.3">HEIGHT</text>
<text x="257.2" y="74">TOTAL</text>
<text x="57.5" y="78.5">CHAIN KEEPER</text>
<text x="57.8" y="83.3">PADLOCKABLE</text>
<text x="60.2" y="80.9">(WALL MTD.)</text>
<text x="172" y="79.2">JAMB BEYOND</text>
<text x="198.9" y="81.6">BOLTS SIZED</text>
<text x="198.9" y="84">AND SPACED</text>
<text x="200.3" y="79.2">EXPANSION</text>
<text x="22.8" y="89.6">1/4&quot; SETBACK</text>
<text x="63" y="85.7">(LOCK BY</text>
<text x="63.4" y="88.1">OTHERS)</text>
<text x="197.2" y="86.4">ACCORDINGLY</text>
<text x="248.3" y="84.3">OPENING</text>
<text x="249" y="86.7">HEIGHT</text>
<text x="30.2" y="99.4">1 1/2&quot;</text>
<text x="76.4" y="106.7">A</text>
<text x="174.6" y="106.7">A</text>
<text x="18.7" y="115.6">2 5/8&quot;</text>
<text x="138" y="118.2">B</text>
<text x="156.3" y="117.3">WEATHER STRIP</text>
<text x="235.2" y="117.3">FINISHED FLOOR</text>
<text x="122" y="125.7">ELEVATION</text>
<text x="219.1" y="125.4">SECTION B-B</text>
<text x="38.3" y="129.9">FOAMED-IN-PLACE</text>
<text x="38.2" y="134.8">INSULATION</text>
<text x="38.3" y="132.4">POLYURETHANE</text>
<text x="215.7" y="137.3">12&quot; X 14&quot;</text>
<text x="217.8" y="134.9">MIN.</text>
<text x="218.6" y="132.1">PROJECTION</text>
<text x="225.6" y="137.3">32&quot; X 34&quot;</text>
<text x="227.2" y="134.9">MAX.</text>
<text x="92.5" y="147.5">1/4&quot;</text>
<text x="155.7" y="147.5">1/4&quot;</text>
<text x="117.8" y="150.7">OPENING WIDTH</text>
<text x="121.2" y="162.4">SECTION A-A</text>
</g>
</svg>
